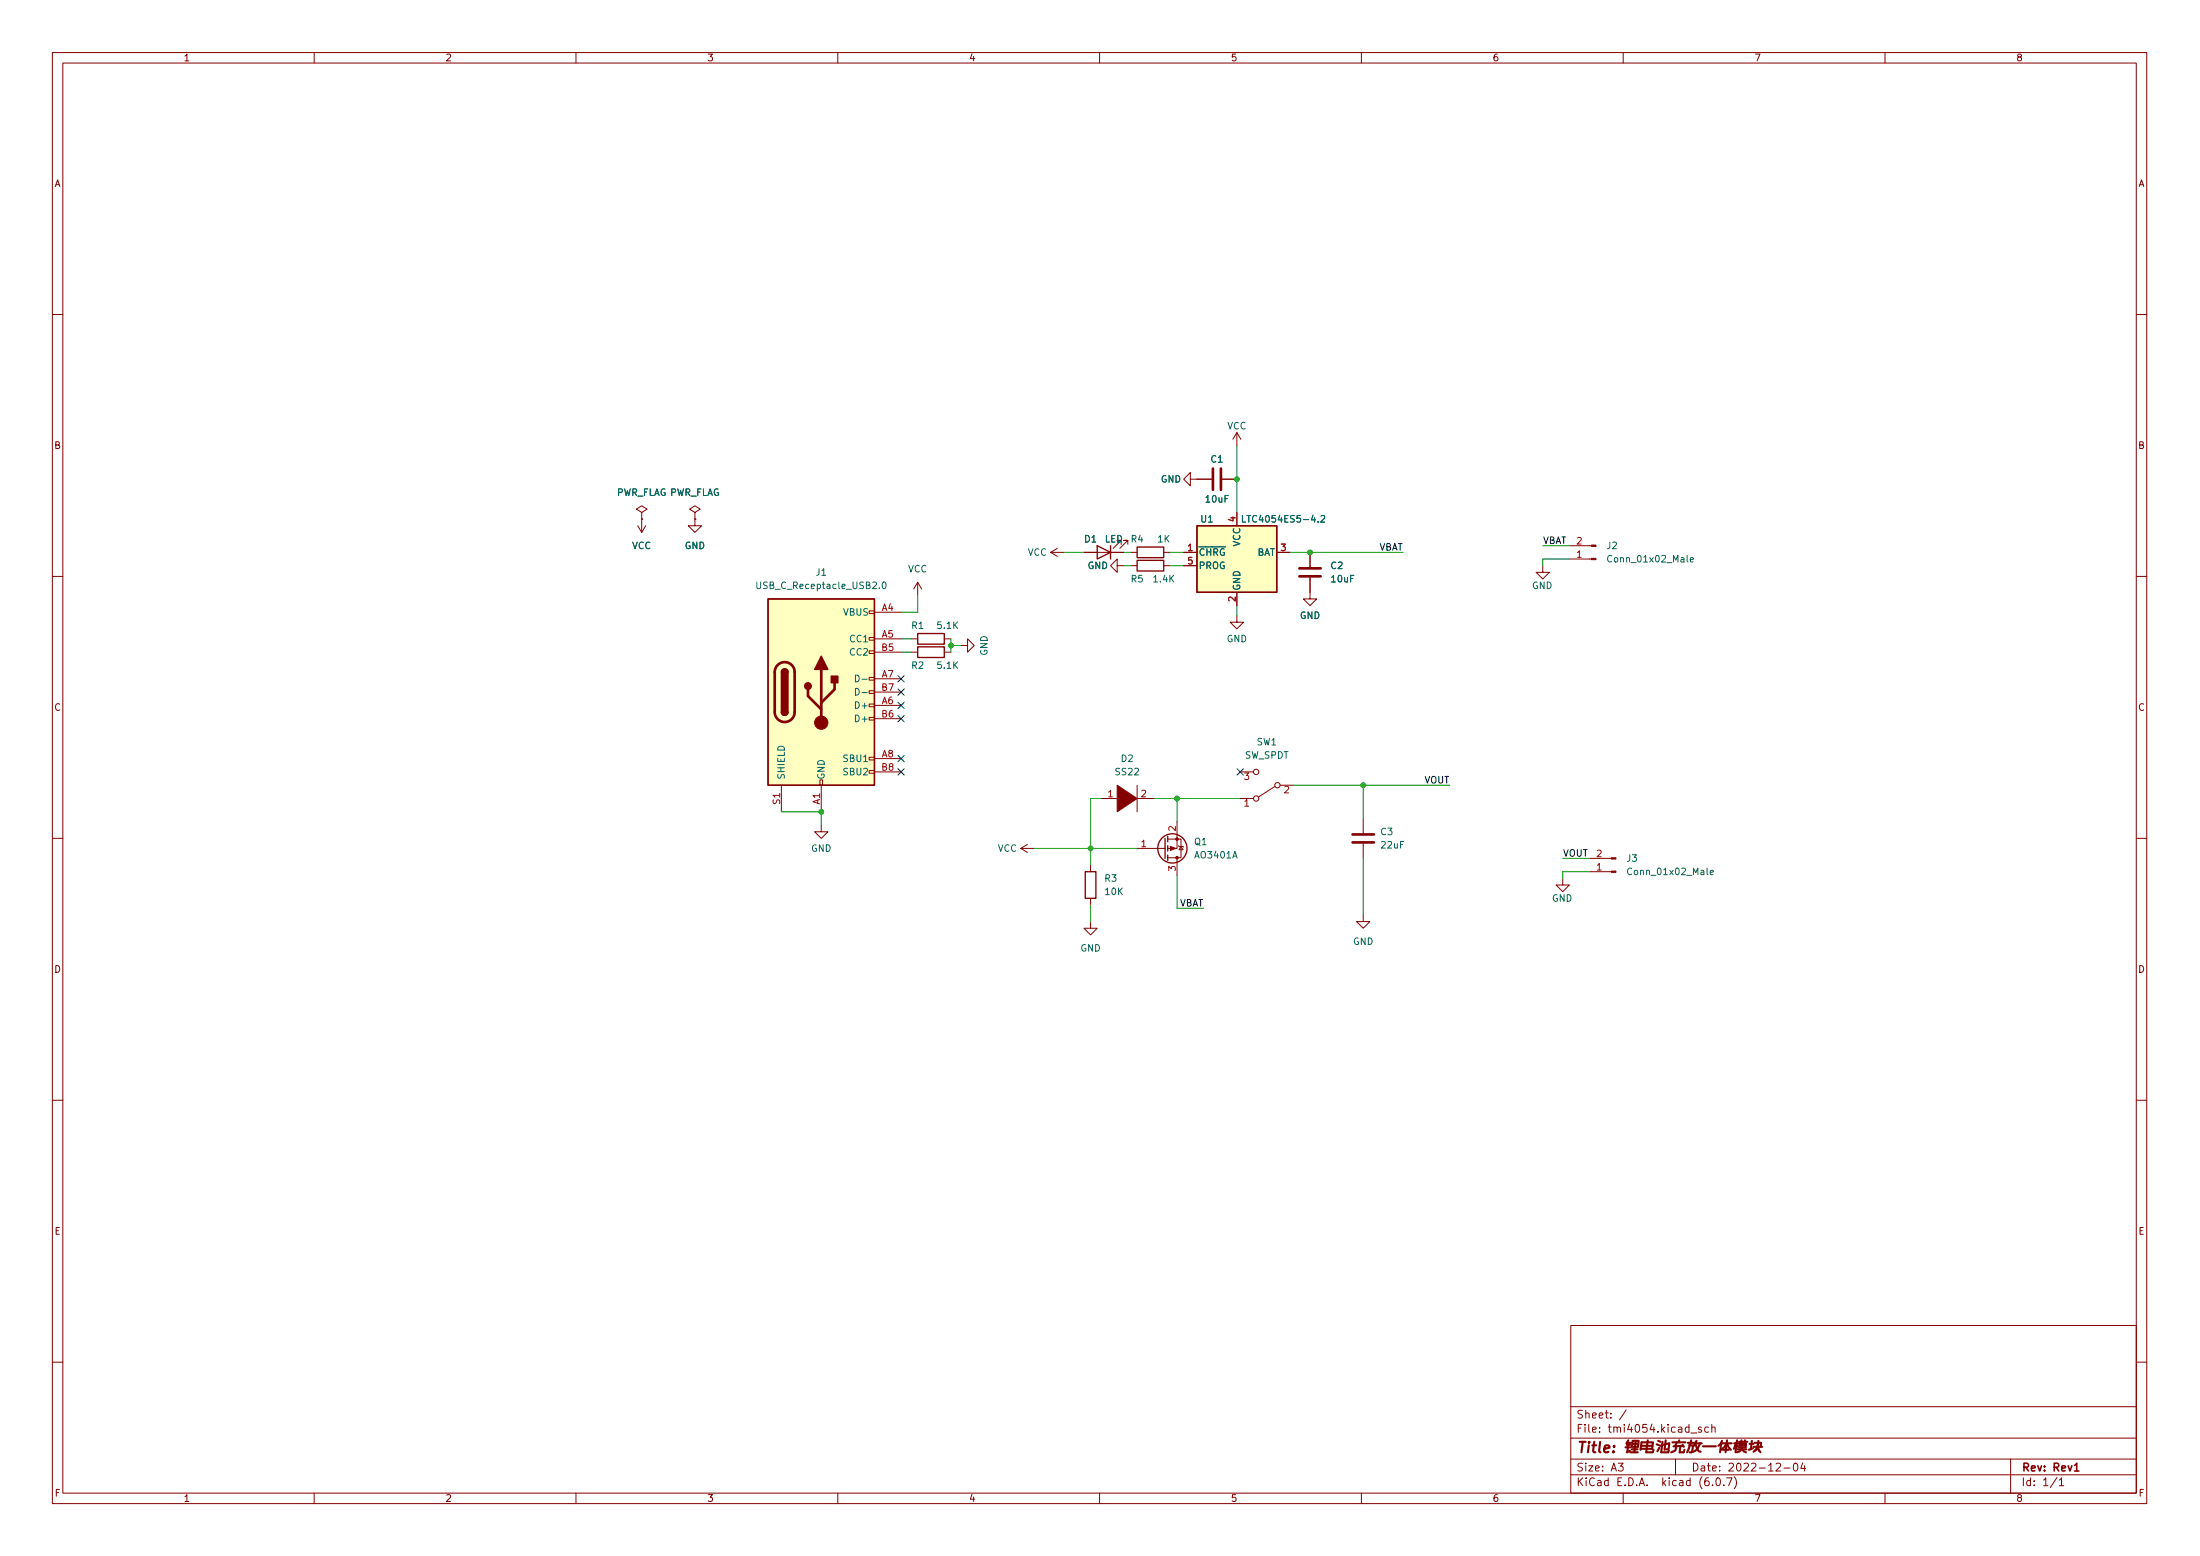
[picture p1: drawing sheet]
<svg xmlns="http://www.w3.org/2000/svg" width="420mm" height="297mm" viewBox="0 0 420 297" stroke-linecap="round" stroke-linejoin="round" font-family="sans-serif">
<g fill="none" stroke="#840000" stroke-width=".19">
<path d="M10 10h400v277h-400zM12 12h396v273h-396zM60 10v2M110 10v2M160 10v2M210 10v2M260 10v2M310 10v2M360 10v2M10 60h2M408 60h2M122.6 97.8l1-.6-1-.6-1.1 .6 1.1 .6v1.3"/>
<path d="M122.6 99.1h.1M122.6 99.1v2.5M132.7 99.1v1.3h1.3l-1.3 1.2-1.3-1.2h1.3M132.7 97.8l1-.6-1-.6-1 .6 1 .6v1.3M132.7 99.1h.1M227.3 91.5v-1.3l-1.2 1.3 1.2 1.2v-1.2h4.1M233.4 91.5h2.8M236.2 82.6l-.7 1.3M236.2 82.6v2.5M236.2 97.8v2.6M236.2 82.6l.8 1.3M10 110h2"/>
<path d="M121.8 100.4l.8 1.2M123.3 100.4l-.7 1.2M166 116.6h1v.5h-1zM167 116.9h5.1M175.3 111.2l-.8 1.2M175.3 111.2v2.5M175.3 111.2l.7 1.2M200.7 105.4h2.5M200.7 105.4l1.2 .8M201.9 104.7l-1.2 .7M207 105.4h7.6M213.4 108v-1.3l-1.3 1.3 1.3 1.3v-1.3h1.2"/>
<path d="M214.1 103.9v-.7h-.7h.7l-1.5 1.5M215.4 103.9v-.7h-.8h.8l-1.5 1.5M215.9 105.4h1.3M215.9 108h1.3M222.2 105.4h1.3M222.2 108h1.3M226.1 105.4h2.5M226.1 108h2.5M236.2 117.5v1.3h1.3l-1.3 1.3-1.3-1.3h1.3M236.2 113.1v2.5M243.8 105.4h2.6M250.2 110.3v4h1.3l-1.3 1.3-1.3-1.3h1.3"/>
<path d="M250.2 105.4v2.8M294.6 108v1.3h1.3l-1.3 1.2-1.2-1.2h1.2M299.7 104.2h4.2M299.7 106.7h4.2M408 110h2M166 136.9h1v.6h-1zM166 134.4h1v.5h-1zM166 131.9h1v.5h-1zM166 129.3h1v.5h-1zM166 124.2h1v.6h-1zM166 121.7h1v.5h-1zM167 122h5.1"/>
<path d="M167 134.7h5.1M167 129.6h5.1M167 124.5h5.1M167 137.2h5.1M167 132.1h5.1M174 122h1.3M174 124.5h1.3M180.3 122h1.3M180.3 124.5h1.3M183.5 123.2h1.3v-1.2l1.3 1.2-1.3 1.3v-1.3M149.2 149.9v5.1M156.6 148.9h.5v1h-.5z"/>
<path d="M156.8 157.5v1.3h1.3l-1.3 1.3-1.2-1.3h1.2M156.8 149.9v5.1M166 147.1h1v.5h-1zM166 144.6h1v.5h-1zM167 147.4h5.1M167 144.8h5.1M210.2 152.4h3.8M216.5 152.4h3.8M217.2 149.9v5.1M224.8 156.9v5.1h-1.8M236.9 152.4h2.5M236.9 147.4h2.5"/>
<path d="M243.5 150.2l-3.2 2M244.5 149.9h2.5M260.3 156.2v2.8M10 160h2M194.9 162h2.6M194.9 162l1.3 .7M196.2 161.2l-1.3 .8M208.3 175.9v1.3h1.2l-1.2 1.3-1.3-1.3h1.3M208.3 165.1v1.3M208.3 171.5v1.3M217.2 162h5.3M223 160.2h2.6v3.5h-2.6"/>
<path d="M224.8 163.7v3.3M225 161.5l1.1 .2M225.6 161.6l.3 .6h-.7zM260.3 174.7v1.2h1.3l-1.3 1.3-1.2-1.3h1.2M260.3 161.1v2.8M298.4 167.7v1.2h1.3l-1.3 1.3-1.2-1.3h1.2M303.5 163.9h4.2M303.5 166.4h4.2M408 160h2M10 210h2M408 210h2M300 253h108v32h-108z"/>
<path d="M10 260h2M300 278.5h108M300 274.5h108M300 268.5h108M309.1 279.3h.9l-.5 .6 .4 .1v.7l-.2 .1-.6-.1M310.6 269.1l-1.3 2M320 278.5v3M322.9 273.6h1.2M324.9 272.5l-.3-.1-.2 .2v.2l.5 .2v.3h-.5M326.3 272.5l-.4-.1-.3 .3 .1 .6h.6M326.9 272.6l.2-.2 .4 .1 .1 .9M326.9 271.9v1.5"/>
<path d="M339.2 279.5l.6-.2 .2 .2 .1 .2-1 1.1h1M342.7 279.4l.2-.1a.8 .8 0 0 1 .5 .8 .8 .8 0 0 1-.5 .7 1 1 0 0 1-.2-1.4zM344.3 279.2l-.4 1.1h1M344.6 279.8v1M384 278.5v6.5M408 260h2M60 285v2M110 285v2M160 285v2M210 285v2M260 285v2M300 281.5h108"/>
<path d="M310 285v2M327.1 283.5v.1M327.9 282.2l.2-.1a.8 .8 0 0 1 .5 .8 .8 .8 0 0 1-.5 .7 1 1 0 0 1-.2-1.4zM329.2 283.5v.1M329.8 282.1h1l-.7 1.5M331.2 281.9a1.72 1.72 0 0 1 0 2.3M340.7 280.2h1.2M360 285v2M392.9 282l-1.3 2M393.3 282.5l.4-.4v1.5M393.3 283.6h.8"/>
<circle cx="239.9" cy="152.4" r=".51"/>
<circle cx="239.9" cy="147.4" r=".51"/>
<circle cx="244" cy="149.9" r=".51"/>
</g>
<path d="M396.2 279.7l.4-.4v1.5M396.2 280.8h.8" fill="none" stroke="#840000" stroke-width=".3"/>
<g fill="none" stroke="#840000" stroke-width=".4">
<path d="M301.7 275.2h1.1M302.3 275.2l-.3 2M303.4 275.9l-.1 1.3M303.5 275.2v.2M304.1 275.9h.8M304.5 275.2l-.3 1.8 .1 .1 .4 .1M305.6 275.2l-.2 1.8 .2 .2M306.4 276.6l1-.2-.1-.4-.5-.1-.4 .3v.9h.8M308.1 277.1v.1M308.3 276l-.1 .2M310.4 276.3h1M310.7 275.8h.6"/>
<path d="M310.7 275.4h.8M311 275.8l-.2 1.4M311 275l-.4 .5M311.3 277l-.6 .2M311.4 277.2h1.4M311.6 276.7h1.2M311.7 275.6h1.2M311.8 275.1h1.2l-.2 1.1h-1.1zM312.4 275.1l-.3 2.1M313.3 276.6h2.2l.2-1.3h-2.2l-.2 1.5M313.4 276h2.2M314.7 275l-.3 2.2h1.2l.2-.4"/>
<path d="M316.4 275.7l.5 .2M316.7 275.1l.4 .1M316.9 276.4l-.4 .7M317.5 275.2l-.2 2h1.3l.1-.3M318.1 275l-.2 1.8M318.2 276.7h.4M318.7 275.5l-1.7 .5M318.8 275.5l-.1 1.1M319.4 275.3h2.5M320.2 276.2l-.2 .7-.8 .3M320.3 275.3l-.4 .8M320.7 275l-.1 .3"/>
<path d="M320.9 276.2l-.1 1h.7l.2-.4M321.3 275.8l.3 .4M321.4 276l-1.8 .1M322.3 275.4h1.3M322.7 275.9h.6l-.2 1.3h-.4M322.7 275.4l-.1 .8-.4 1M323 275l-.1 .4M323.8 275.5l.3 1.1 .3 .5h.4M323.9 275.5h1.1M324 275.1l-.5 .9M324.7 275.5l-.5 1.1-.8 .5M325.2 276.1h2.5"/>
<path d="M328.7 275.4l-.2 1.8M328.9 275.1l-.3 .5-.4 .4M328.9 275.5h1.8M329 276.8h1.2M329.7 275.6l-.4 .7-.6 .5M329.8 275l-.3 2.2M329.8 275.6l.3 .7 .5 .5M331.2 275.5h.8M331.6 275.5l.2 .7M331.6 275.4l-.4 1.2M331.7 275l-.2 2.2M331.8 276.7h1.7"/>
<path d="M332.1 275.2h1.6M332.2 275.9h1.2M332.2 275.6h1.3l-.1 .7h-1.3zM332.6 275l-.1 .4M332.7 276.6l.3 .5 .5 .1M332.7 276.3l-.2 .6-.8 .3M333.3 275l-.1 .4M334.1 275.6h.8M334.6 275.1l-.2 1.6M334.8 276.5l-.8 .3M334.9 276.2h1.6M335.1 275.4h1.2l-.1 .8"/>
<path d="M335.4 276.7l-.5 .4M335.7 276.2l-.5 .8M335.7 275.8l-.2 .9M335.8 276.7l.4 .5M335.8 275.1l-.1 1.1 .3 .8"/>
</g>
<path d="M231.6 89.4v4.1M233.2 89.4v4.1M248.2 110h4M248.2 108.5h4M148.5 127a1.91 1.91 0 0 1 2.1-.5 1.91 1.91 0 0 1 1.2 1.8v7.6a1.91 1.91 0 0 1-1.9 1.9 1.91 1.91 0 0 1-1.9-1.9v-7.8l.1-.6zM154.3 131.6v1.3l2.5 2.5M156.8 127.8v10.2M159.4 130.3v1.3l-2.6 2.5M258.3 159.3h4.1M258.3 160.8h4.1" fill="none" stroke="#840000" stroke-width=".51"/>
<g fill="none" stroke="#840000" stroke-width=".25">
<path d="M146.7 114.3h20.3v35.6h-20.3zM209.5 104.2l2.6 1.2-2.6 1.3zM212.1 104.2v2.5M217.2 104.4h5v2.1h-5zM217.2 107h5v2h-5zM228.6 100.4h15.2v12.7h-15.2zM149.2 135.9a.64 .64 0 0 0 .7 .7 .64 .64 0 0 0 .6-.7M149.2 128.3a.64 .64 0 0 1 .7-.6 .64 .64 0 0 1 .6 .6M175.3 120.9h5v2.1h-5zM175.3 123.5h5v2h-5zM223 159.7v1M207.3 166.4h2v5.1h-2z"/>
<path d="M222.5 160.1v3.8M223 161.5v1M223 163.2v1"/>
<circle cx="223.9" cy="162" r="2.79"/>
</g>
<g fill="#840000" stroke="#840000" stroke-width=".19">
<path d="M223.5 161.6l1 .4-1 .3z"/>
<path d="M213.4 149.9l3.8 2.5-3.8 2.6z"/>
<path d="M307.7 163.7h.9v.3h-.9z"/>
<path d="M307.7 166.3h.9v.2h-.9z"/>
<path d="M303.9 104h.9v.3h-.9z"/>
<path d="M303.9 106.6h.9v.2h-.9z"/>
<circle cx="224.8" cy="160.2" r=".25"/>
<circle cx="224.8" cy="163.7" r=".25"/>
<circle cx="156.8" cy="138" r="1.27"/>
</g>
<g fill="#ffffc2" stroke="#ffffc2" stroke-width=".19">
<path d="M146.7 114.3h20.3v35.6h-20.3z"/>
<path d="M228.6 100.4h15.2v12.7h-15.2z"/>
</g>
<g fill="#840000" stroke="#840000" stroke-width=".25">
<path d="M149.2 135.9h1.3a.64 .64 0 0 1-.6 .7 .64 .64 0 0 1-.7-.7z"/>
<path d="M149.2 128.3h1.3v7.6h-1.3z"/>
<path d="M149.4 127.9a.64 .64 0 0 1 .7-.2 .64 .64 0 0 1 .4 .6h-1.3z"/>
<path d="M156.8 125.3l1.3 2.5h-2.5z"/>
<path d="M158.7 129.1h1.3v1.2h-1.3z"/>
<circle cx="154.3" cy="131" r=".63"/>
</g>
<path d="M237.3 98.4v1.3h.6M252.3 98.5l.5-.1 .2 .4-.8 .9h.8M144.5 111.1v1l.3 .3h.2l.3-.3v-1M168.6 111.2l.2-.1a.68 .68 0 0 1 .4 .6 .68 .68 0 0 1-.4 .7l-.3-.5zM322.8 106.9l.6-.2v-.2l-.4-.1-.2 .2 .1 .6h.5M163.4 128.9a.64 .64 0 0 1 .7 .6 .64 .64 0 0 1-.7 .7zM163.4 131.4a.64 .64 0 0 1 .7 .7 .64 .64 0 0 1-.7 .6zM164.6 129.7h1M164.6 132.2h1M326.6 166.6l.6-.2v-.2l-.4-.1-.2 .2 .1 .6h.5" fill="none" stroke="#006464" stroke-width=".19"/>
<g fill="none" stroke="#009600" stroke-width=".19">
<path d="M236.2 85.1v12.7M175.3 113.7v3.2h-3.2M203.2 105.4h3.8M214.6 105.4h1.3M214.6 108h1.3M223.5 105.4h2.6M223.5 108h2.6M236.2 115.6v1.9M246.4 105.4h21.6M294.6 104.2h5.1M299.7 106.7h-5.1v1.3M172.1 124.5h1.9"/>
<path d="M172.1 122h1.9M181.6 122v2.5M181.6 123.2h1.9M149.2 155h7.6v2.5M210.2 152.4h-1.9v12.7M220.3 152.4h16.6M224.8 152.4v4.5M247 149.9h29.9M260.3 149.9v6.3M197.5 162h19.7M208.3 172.8v3.1M224.8 167v6.4h5.1"/>
<path d="M260.3 163.9v10.8M298.4 163.9h5.1M303.5 166.4h-5.1v1.3"/>
</g>
<g fill="none" stroke="#000084" stroke-width=".19">
<path d="M171.5 134l1.2 1.3M171.5 129l1.2 1.2M171.5 136.6l1.2 1.2M171.5 131.5l1.2 1.2M172.7 134l-1.2 1.3M172.7 129l-1.2 1.2M172.7 136.6l-1.2 1.2M172.7 131.5l-1.2 1.2M171.5 144.2l1.2 1.2M171.5 146.7l1.2 1.3M172.7 144.2l-1.2 1.2M172.7 146.7l-1.2 1.3"/>
<path d="M236.2 146.7l1.3 1.3M237.5 146.7l-1.3 1.3"/>
</g>
<g fill="#009600" stroke="#009600" stroke-width=".19">
<circle cx="208.3" cy="162" r=".46"/>
<circle cx="224.8" cy="152.4" r=".46"/>
<circle cx="260.3" cy="149.9" r=".46"/>
<circle cx="250.2" cy="105.4" r=".46"/>
<circle cx="236.2" cy="91.5" r=".46"/>
<circle cx="181.6" cy="123.2" r=".46"/>
<circle cx="156.8" cy="155" r=".46"/>
</g>
<g font-size="2.1" fill="#840000">
<text x="301" y="273.5">File: tmi4054.kicad_sch</text>
<text x="301" y="270.8">Sheet: /</text>
<text x="301" y="280.9">Size: A3</text>
<text x="323" y="280.9">Date: 2022-12-04</text>
<text x="386" y="280.9">Rev: Rev1</text>
<text x="301" y="283.7">KiCad E.D.A. kicad (6.0.7)</text>
<text x="386" y="283.7">Id: 1/1</text>
</g>
<g font-size="1.8" fill="#840000">
<text x="35" y="11.7">1</text>
<text x="85" y="11.7">2</text>
<text x="135" y="11.7">3</text>
<text x="185" y="11.7">4</text>
<text x="235" y="11.7">5</text>
<text x="285" y="11.7">6</text>
<text x="335" y="11.7">7</text>
<text x="385" y="11.7">8</text>
<text x="10.3" y="35.7">A</text>
<text x="408.3" y="35.7">A</text>
<text x="10.3" y="85.7">B</text>
<text x="408.3" y="85.7">B</text>
<text x="10.3" y="135.7">C</text>
<text x="408.3" y="135.7">C</text>
<text x="10.3" y="185.7">D</text>
<text x="408.3" y="185.7">D</text>
<text x="10.4" y="235.7">E</text>
<text x="408.4" y="235.7">E</text>
<text x="10.4" y="285.7">F</text>
<text x="35" y="286.7">1</text>
<text x="85" y="286.7">2</text>
<text x="135" y="286.7">3</text>
<text x="185" y="286.7">4</text>
<text x="235" y="286.7">5</text>
<text x="285" y="286.7">6</text>
<text x="335" y="286.7">7</text>
<text x="385" y="286.7">8</text>
<text x="408.4" y="285.7">F</text>
</g>
<g font-size="1.8" fill="#006464">
<text x="234.4" y="82">VCC</text>
<text x="231.3" y="88.3">C1</text>
<text x="117.6" y="94.7">PWR_FLAG PWR_FLAG</text>
<text x="221.7" y="92.1">GND</text>
<text x="230.3" y="95.9">10uF</text>
<text x="229.4" y="99.7">U1</text>
<text x="238.2" y="99.7">LTC4054ES5-4.2</text>
<text x="120.7" y="104.8">VCC</text>
<text x="130.7" y="104.8">GND</text>
<text x="196.2" y="106.1">VCC</text>
<text x="207.1" y="103.5">D1</text>
<text x="211" y="103.5">LED</text>
<text x="216" y="103.5">R4</text>
<text x="221.1" y="103.5">1K</text>
<text x="228.9" y="106.1">~{CHRG}</text>
<text x="236.9" y="104.4" transform="rotate(-90 236.9 104.4)">VCC</text>
<text x="240" y="106.1">BAT</text>
<text x="306.9" y="104.8">J2</text>
<text x="307.6" y="107.4">Conn_01x02_Male</text>
<text x="145.1" y="112.4">USB_C_Receptacle_USB2.0</text>
<text x="155.9" y="109.9">J1</text>
<text x="173.4" y="109.3">VCC</text>
<text x="207.7" y="108.6">GND</text>
<text x="216" y="111.2">R5</text>
<text x="220.4" y="111.2">1.4K</text>
<text x="228.9" y="108.6">PROG</text>
<text x="236.9" y="112.8" transform="rotate(-90 236.9 112.8)">GND</text>
<text x="254.2" y="108.6">C2</text>
<text x="254.3" y="111.2">10uF</text>
<text x="292.6" y="112.4">GND</text>
<text x="161.1" y="117.5">VBUS</text>
<text x="248.2" y="118.1">GND</text>
<text x="162.5" y="122.6">CC1</text>
<text x="162.5" y="125.1">CC2</text>
<text x="174.1" y="120.1">R1</text>
<text x="179.1" y="120.1">5.1K</text>
<text x="188.6" y="125.2" transform="rotate(-90 188.6 125.2)">GND</text>
<text x="234.3" y="122.6">GND</text>
<text x="174.1" y="127.7">R2</text>
<text x="179.1" y="127.7">5.1K</text>
<text x="163.7" y="135.3">D+</text>
<text x="163.7" y="137.8">D+</text>
<text x="240" y="142.3">SW1</text>
<text x="149.9" y="148.9" transform="rotate(-90 149.9 148.9)">SHIELD</text>
<text x="157.5" y="148.9" transform="rotate(-90 157.5 148.9)">GND</text>
<text x="161.3" y="145.5">SBU1</text>
<text x="161.3" y="148">SBU2</text>
<text x="213.1" y="148">SS22</text>
<text x="214.1" y="145.5">D2</text>
<text x="237.7" y="144.8">SW_SPDT</text>
<text x="228.1" y="161.3">Q1</text>
<text x="263.7" y="159.4">C3</text>
<text x="263.9" y="162">22uF</text>
<text x="154.9" y="162.6">GND</text>
<text x="190.5" y="162.6">VCC</text>
<text x="228.3" y="163.9">AO3401A</text>
<text x="310.7" y="164.5">J3</text>
<text x="311.4" y="167">Conn_01x02_Male</text>
<text x="211" y="168.3">R3</text>
<text x="211.1" y="170.9">10K</text>
<text x="296.4" y="172.1">GND</text>
<text x="206.3" y="181.6">GND</text>
<text x="258.4" y="180.4">GND</text>
</g>
<g font-size="1.8" fill="#a90000">
<text x="236" y="99.6" transform="rotate(-90 236 99.6)">4</text>
<text x="226.8" y="105.2">1</text>
<text x="226.8" y="107.7">5</text>
<text x="244.6" y="105.2">3</text>
<text x="301.1" y="106.5">1</text>
<text x="301.1" y="103.9">2</text>
<text x="168.4" y="116.6">A4</text>
<text x="236" y="114.8" transform="rotate(-90 236 114.8)">2</text>
<text x="168.4" y="121.7">A5</text>
<text x="168.4" y="124.2">B5</text>
<text x="168.4" y="129.3">A7</text>
<text x="168.4" y="131.9">B7</text>
<text x="168.4" y="134.4">A6</text>
<text x="168.4" y="136.9">B6</text>
<text x="168.4" y="144.6">A8</text>
<text x="168.4" y="147.1">B8</text>
<text x="237.6" y="148.9">3</text>
<text x="149" y="153.5" transform="rotate(-90 149 153.5)">S1</text>
<text x="156.6" y="153.6" transform="rotate(-90 156.6 153.6)">A1</text>
<text x="211.6" y="152.2">1</text>
<text x="217.9" y="152.2">2</text>
<text x="237.6" y="154">1</text>
<text x="245.3" y="151.4">2</text>
<text x="217.9" y="161.7">1</text>
<text x="224.5" y="158.6" transform="rotate(-90 224.5 158.6)">2</text>
<text x="224.5" y="166.3" transform="rotate(-90 224.5 166.3)">3</text>
<text x="304.9" y="166.2">1</text>
<text x="304.9" y="163.6">2</text>
</g>
<g font-size="1.8" fill="#0f0f0f">
<text x="263.2" y="105.1">VBAT</text>
<text x="294.6" y="103.8">VBAT</text>
<text x="271.9" y="149.5">VOUT</text>
<text x="298.4" y="163.5">VOUT</text>
<text x="225.1" y="173">VBAT</text>
</g>
</svg>
